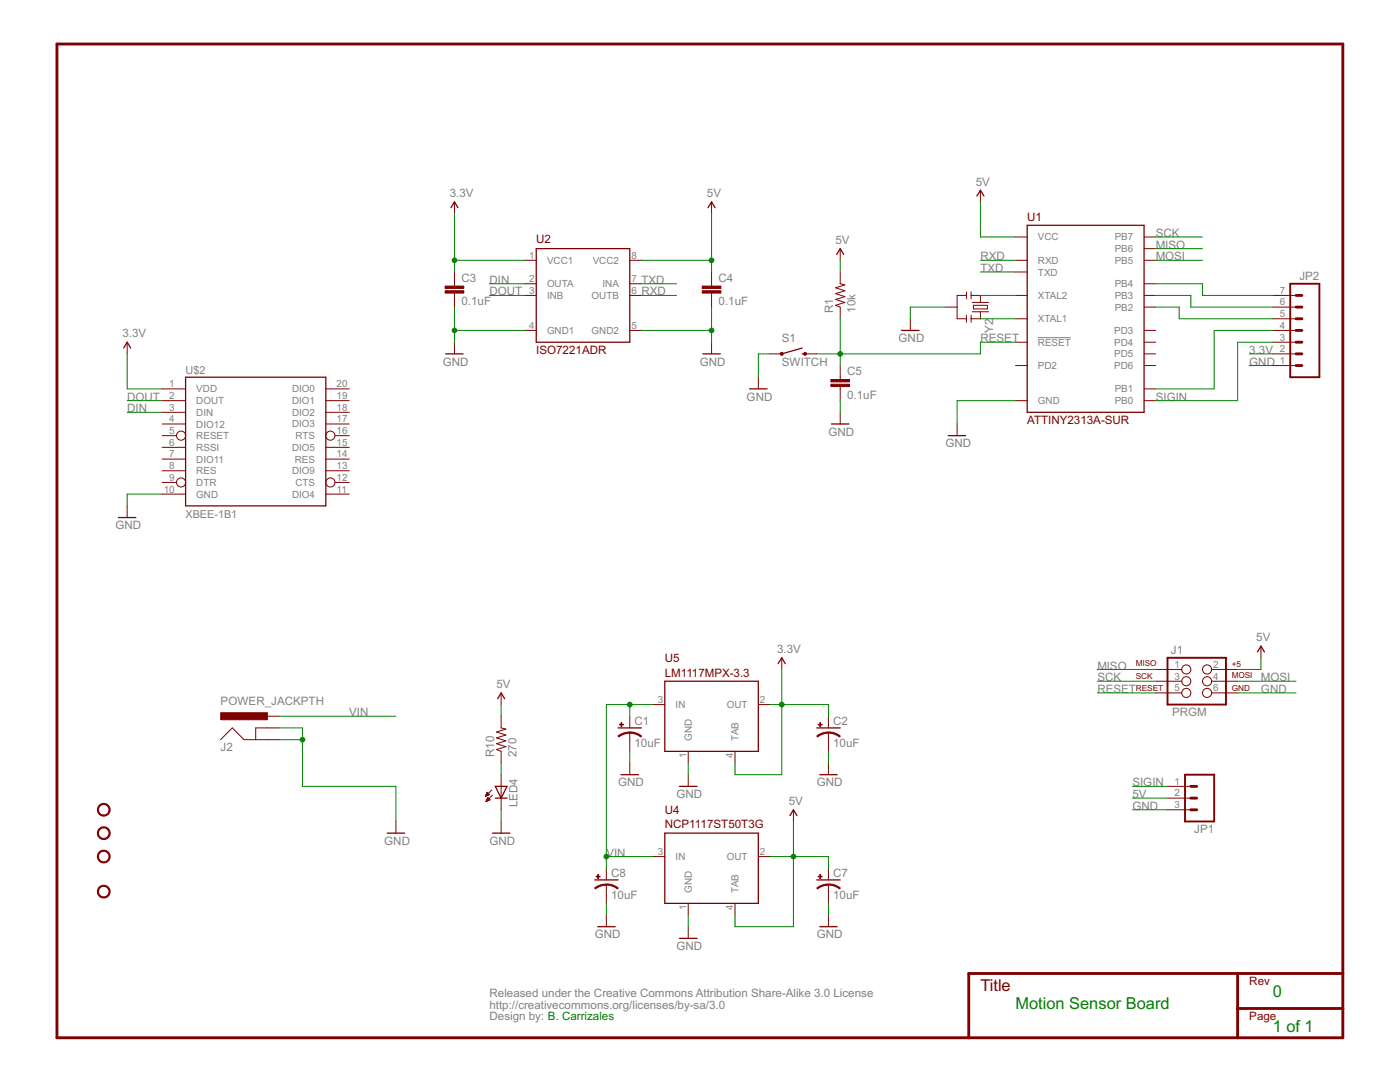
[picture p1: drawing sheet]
<svg xmlns="http://www.w3.org/2000/svg" width="279mm" height="216mm" viewBox="0 0 279 216" stroke-linecap="round" stroke-linejoin="round" font-family="sans-serif">
<path d="M207.1 67.4h6.6" fill="none" stroke="#808080" stroke-width=".2"/>
<g fill="none" stroke="#800000" stroke-width=".57">
<path d="M11.4 8.8h256.6v198.3h-256.6zM258.7 58.9h1.1M258.7 68.3h1.1M258.7 70.6h1.1M258.7 72.9h1.1M258.7 63.6h1.1M258.7 65.9h1.1M258.7 61.3h1.1M237.7 159.3h1.1M237.7 156.9h1.1M237.7 161.6h1.1M247 194.2v12.9"/>
<path d="M268 194.2h-74.7v12.9M247 201.2h21"/>
</g>
<g fill="none" stroke="#800000" stroke-width=".25">
<path d="M195 39.1l.7-1.1 .7 1.1M90 41.4l.7-1.1 .7 1.1M107 49.6h18.7v18.7h-18.7zM141.3 41.4l.7-1.1 .7 1.1M167 50.8l.7-1.2 .7 1.2M205 45h23.3v37.3h-23.3zM24.7 69.4l.7-1.1 .7 1.1M37 75.3h28v25.6h-28zM88.9 70.6h3.5M140.3 70.6h3.5M149.6 77.6h3.5M160.1 70.6h.6"/>
<path d="M160.1 69.4l-4.1 1.2M179.9 65.9h3.5M165.9 84.6h3.5M189.3 86.9h3.4M23.6 103.3h3.5M99.3 139.4l.7-1.1 .7 1.1M132.7 135.9h18.6v14h-18.6zM155.3 132.4l.7-1.1 .7 1.1M251 130.1l.7-1.2 .6 1.2M98.8 156.9h2.4l-1.2 2.4zM98.8 159.3h2.4M123.4 145.2h4.6"/>
<path d="M123.9 154.6h3.5M135.6 156.9h3.5M163 145.2h4.7M163.6 154.6h3.5M77.3 166.2h3.5M98.3 166.2h3.5M118.7 175.6h4.7M132.7 166.2h18.6v14.1h-18.6zM157.6 162.8l.7-1.2 .7 1.2M163 175.6h4.7M119.3 184.9h3.5M135.6 187.2h3.5"/>
<path d="M163.6 184.9h3.5"/>
</g>
<g fill="none" stroke="#800000" stroke-width=".2">
<path d="M195.7 38v2.3M90.7 40.3v2.3M90.7 54.3v2.8M90.7 58.5v2.8M104.7 51.9h2.3M104.7 58.9h2.3M104.7 56.6h2.3M125.7 51.9h2.3M125.7 58.9h2.3M125.7 56.6h2.3M142 40.3v2.3M142 54.3v2.8"/>
<path d="M142 58.5v2.8M167.7 54.3v2.3l.9 .3-1.8 .5 1.8 .6-1.8 .6 1.8 .6-1.8 .6 1.8 .5-1.8 .6 .9 .4v2.3M167.7 49.6v2.3M192.9 58.9h-1.9v4.7h1.9M192.9 58.3v1.3M193.8 58.9h1.9v1.4M193.8 58.3v1.3M202.7 51.9h2.3M202.7 54.3h2.3M202.7 58.9h2.3M202.7 47.3h2.3M228.3 51.9h2.4"/>
<path d="M228.3 58.9h2.4M228.3 47.3h2.4M228.3 49.6h2.4M228.3 56.6h2.4M254 58.9h4.7M25.4 68.3v2.3M32.4 79.9h4.6M32.4 77.6h4.6M65 79.9h4.7M65 77.6h4.7M90.7 68.3v2.3M104.7 65.9h2.3"/>
<path d="M125.7 65.9h2.3M142 68.3v2.3M151.3 75.3v2.3M153.7 70.6h2.3M160.7 70.6h2.3M167.7 72.9v2.8M167.7 77.1v2.8M181.7 63.6v2.3M188.7 61.3h2.3M192.9 62.9v1.4M193.8 62.9v1.4M194 62.2h3.3"/>
<path d="M194 60.3h3.3M194.3 60.9h2.8v.7h-2.8zM195.7 62.2v1.4h-1.9M202.7 68.3h2.3M202.7 63.6h2.3M202.7 72.9h2.3M202.7 79.9h2.3M228.3 68.3h2.4M228.3 72.9h2.4M228.3 65.9h2.4M228.3 70.6h2.4M228.3 79.9h2.4"/>
<path d="M228.3 61.3h2.4M228.3 77.6h2.4M254 68.3h4.7M254 63.6h4.7M254 72.9h4.7M254 65.9h4.7M254 70.6h4.7M254 61.3h4.7M32.4 82.3h4.6M32.4 84.6h4.6M32.4 86.9h2.8M32.4 89.3h4.6"/>
<path d="M32.4 91.6h4.6M32.4 93.9h4.6M32.4 96.3h2.8M32.4 98.6h4.6M65 82.3h4.7M65 84.6h4.7M65 89.3h4.7M65 91.6h4.7M65 93.9h4.7M65 98.6h4.7M66.8 86.9h2.9M66.8 96.3h2.9"/>
<path d="M167.7 82.3v2.3M191 84.6v2.3M25.4 100.9v2.4M100 138.3v2.3M156 131.3v2.3M230.7 133.6h5.1M230.7 135.9h5.1M230.7 138.3h5.1M241.8 133.6h5.2M241.8 135.9h5.2M241.8 138.3h5.2M251.7 128.9v2.4"/>
<path d="M44 147.6l2.4-2.4 2.3 2.4h7M53.4 142.9h2.3M55.7 145.2h-4.7v2.4M96.9 158.9h.1M96.9 158.8h.3M97 158.7h.4M97 158.6h.6M97 159.9h.2M97.1 158.5h.5M97.1 159.8h.3M97.1 158.3h.4M97.1 159.6h.6"/>
<path d="M97.2 158.2h.2M97.2 159.5h.5M97.2 158.1h.1M97.2 158.1l.5 .5-.8 .3zM97.2 159.4h.4M97.3 159.3h.2M97.3 159.2h.1M97.3 159.1l.5 .5-.8 .4zM98.1 157.6l-1.2 1.3M98.3 158.7l-1.3 1.3M100 142.9v2.3l1 .3-1.9 .6 1.9 .6-1.9 .5 1.9 .6-1.9 .6 1.9 .6-1.9 .6 .9 .3v2.4M100 154.6v7"/>
<path d="M125.7 142.9v2.3M125.7 146.2v3.7M125.7 152.3v2.3M130.3 140.6h2.4M137.4 149.9v2.4M137.4 154.6v2.3M146.7 149.9v2.4M151.3 140.6h2.4M165.3 142.9v2.3M165.3 146.2v3.7M165.3 152.3v2.3M233 156.9h4.7"/>
<path d="M233 159.3h4.7M79 163.9v2.3M100 163.9v2.3M121 173.2v2.4M121 176.5v3.8M130.3 170.9h2.4M151.3 170.9h2.4M158.3 161.6v2.3M165.3 173.2v2.4M165.3 176.5v3.8M233 161.6h4.7M121 182.6v2.3"/>
<path d="M137.4 180.3v2.3M137.4 184.9v2.3M146.7 180.3v2.3M165.3 182.6v2.3"/>
<circle cx="36.1" cy="86.9" r=".91"/>
<circle cx="36.1" cy="96.3" r=".91"/>
<circle cx="65.9" cy="86.9" r=".91"/>
<circle cx="65.9" cy="96.3" r=".91"/>
<circle cx="236.7" cy="135.9" r=".91"/>
<circle cx="236.7" cy="138.3" r=".91"/>
<circle cx="236.7" cy="133.6" r=".91"/>
<circle cx="240.9" cy="135.9" r=".91"/>
<circle cx="240.9" cy="138.3" r=".91"/>
<circle cx="240.9" cy="133.6" r=".91"/>
</g>
<g fill="#800000" stroke="#800000" stroke-width=".2">
<path d="M155.8 70.4l.2-.1 .2 .1v.4h-.4z" fill-rule="evenodd"/>
<path d="M121 176.4l1.3 .2 1.1 .6-.2 .2-.8-.5-1.4-.3z" fill-rule="evenodd"/>
<path d="M118.7 177.2l1.1-.6 1.2-.2v.2l-.9 .1-1.3 .7z" fill-rule="evenodd"/>
<path d="M165.3 176.4l1.3 .2 1.1 .6-.1 .2-.9-.5-1.4-.3z" fill-rule="evenodd"/>
<path d="M163 177.2l1.1-.6 1.2-.2v.2l-.9 .1-1.2 .7z" fill-rule="evenodd"/>
<path d="M125.7 146l1.2 .3 1.1 .6-.1 .1-1.3-.6-.9-.1z" fill-rule="evenodd"/>
<path d="M123.3 146.9l1.1-.6 1.3-.2v.2l-1.4 .3-.8 .4z" fill-rule="evenodd"/>
<path d="M165.3 146l1.3 .3 1.1 .6-.1 .1-1.3-.6-1-.1z" fill-rule="evenodd"/>
<path d="M163 146.9l1.1-.6 1.2-.2v.2l-1.3 .3-.8 .4z" fill-rule="evenodd"/>
<path d="M19.8 160.7a1.28 1.28 0 0 1 2 .2 1.28 1.28 0 0 1-.7 1.9 1.28 1.28 0 0 1-1.7-1.2h.3a1.05 1.05 0 0 1 1.5-.9 1.05 1.05 0 0 1 .1 1.8 1.05 1.05 0 0 1-1.6-.6v-.3h-.3z" fill-rule="evenodd"/>
<path d="M19.8 165.3a1.28 1.28 0 0 1 2 .3 1.28 1.28 0 0 1-.7 1.9 1.28 1.28 0 0 1-1.7-1.3h.3a1.05 1.05 0 0 1 1.5-.8 1.05 1.05 0 0 1 .1 1.7 1.05 1.05 0 0 1-1.6-.6v-.3h-.3z" fill-rule="evenodd"/>
<path d="M19.8 170a1.28 1.28 0 0 1 2 .2 1.28 1.28 0 0 1-.7 1.9 1.28 1.28 0 0 1-1.7-1.2h.3a1.05 1.05 0 0 1 1.5-.9 1.05 1.05 0 0 1 .1 1.8 1.05 1.05 0 0 1-1.6-.6v-.3h-.3z" fill-rule="evenodd"/>
<path d="M19.8 177a1.28 1.28 0 0 1 2 .2 1.28 1.28 0 0 1-.7 1.9 1.28 1.28 0 0 1-1.7-1.2h.3a1.05 1.05 0 0 1 1.5-.9 1.05 1.05 0 0 1 .1 1.8 1.05 1.05 0 0 1-1.6-.6v-.3h-.3z" fill-rule="evenodd"/>
<circle cx="160.7" cy="70.6" r=".3"/>
</g>
<path d="M257.5 56.6h5.8v18.7h-5.8zM233 131.3h11.7v9.3h-11.7zM236.5 154.6h5.8v9.3h-5.8z" fill="none" stroke="#800000" stroke-width=".38"/>
<g fill="#800000" stroke="#800000" stroke-width=".2">
<path d="M44 142.2h9.4v1.4h-9.4z"/>
<path d="M119 174.8h.8v.2h-.8z"/>
<path d="M119.3 174.5h.1v.8h-.1z"/>
<path d="M163.3 174.8h.8v.2h-.8z"/>
<path d="M163.6 174.5h.1v.8h-.1z"/>
<path d="M123.6 144.5h.8v.2h-.8z"/>
<path d="M124 144.2h.1v.8h-.1z"/>
<path d="M163.3 144.5h.8v.2h-.8z"/>
<path d="M163.6 144.2h.1v.8h-.1z"/>
<path d="M88.8 58h3.8v.5h-3.8z"/>
<path d="M88.8 57.1h3.8v.5h-3.8z"/>
<path d="M140.1 58h3.8v.5h-3.8z"/>
<path d="M140.1 57.1h3.8v.5h-3.8z"/>
<path d="M165.8 76.7h3.7v.4h-3.7z"/>
<path d="M165.8 75.7h3.7v.5h-3.7z"/>
</g>
<g fill="none" stroke="#008000" stroke-width=".2">
<path d="M90.7 42.6v11.7M90.7 51.9h14M97.7 58.9h7M97.7 56.6h7M128 58.9h7M128 51.9h14M128 56.6h7M142 42.6v11.7M167.7 51.9v2.4M195.7 58.9h7M195.7 40.3v7h7M195.7 51.9h7"/>
<path d="M195.7 54.3h7M230.7 58.9h7v2.4h16.3M230.7 56.6h9.3v2.3h14M230.7 47.3h9.3M230.7 51.9h9.3M230.7 49.6h9.3M25.4 70.6v7h7M25.4 79.9h7M90.7 61.3v7M90.7 65.9h14M128 65.9h14M142 61.3v7"/>
<path d="M153.7 70.6h-2.4v4.7M167.7 63.6v9.3M167.7 79.9v2.4M188.7 61.3h-7v2.3M195.7 63.6h7M202.7 68.3h-7v2.3h-32.7M202.7 79.9h-11.7v4.7M230.7 61.3h4.6v2.3h18.7M249.3 70.6h4.7M249.3 72.9h4.7M254 65.9h-11.7v11.7h-11.6M254 68.3h-7v11.6h-16.3"/>
<path d="M25.4 82.3h7M32.4 98.6h-7v2.3M156 133.6v21h-9.3v-2.3M219 138.3h11.7M219 133.6h11.7M219 135.9h11.7M247 138.3h11.7M247 135.9h11.7M251.7 131.3v2.3h-4.7M55.7 145.2h4.7v11.7h18.6v7M55.7 147.6h4.7M55.7 142.9h23.3"/>
<path d="M100 140.6v2.3M100 152.3v2.3M125.7 140.6v2.3M125.7 149.9v2.4M130.3 140.6h-9.3v32.6M137.4 152.3v2.3M153.7 140.6h11.6v2.3M165.3 149.9v2.4M226 156.9h7M226 159.3h7M100 161.6v2.3M121 170.9h9.3"/>
<path d="M153.7 170.9h11.6v2.3M158.3 163.9v21h-11.6v-2.3M226 161.6h7M121 180.3v2.3M137.4 182.6v2.3M165.3 180.3v2.3"/>
</g>
<g fill="#008000" stroke="#008000" stroke-width=".2">
<circle cx="60.4" cy="147.6" r=".47"/>
<circle cx="90.7" cy="65.9" r=".47"/>
<circle cx="142" cy="65.9" r=".47"/>
<circle cx="158.3" cy="170.9" r=".47"/>
<circle cx="142" cy="51.9" r=".47"/>
<circle cx="167.7" cy="70.6" r=".47"/>
<circle cx="121" cy="170.9" r=".47"/>
<circle cx="125.7" cy="140.6" r=".47"/>
<circle cx="156" cy="140.6" r=".47"/>
<circle cx="90.7" cy="51.9" r=".47"/>
</g>
<text font-size="3.7" fill="#800000" x="195.7" y="197.7">Title</text>
<g font-size="3.7" fill="#008000">
<text x="202.7" y="201.2">Motion Sensor Board</text>
<text x="254" y="198.9">0</text>
<text x="254" y="205.9">1 of 1</text>
</g>
<g font-size="2.6" fill="#808080">
<text x="89.8" y="39.3">3.3V</text>
<text x="141.1" y="39.3">5V</text>
<text x="194.7" y="37">5V</text>
<text x="230.7" y="47.3">SCK</text>
<text x="166.7" y="48.7">5V</text>
<text x="195.7" y="51.9">RXD</text>
<text x="230.7" y="49.6">MISO</text>
<text x="230.7" y="51.9">MOSI</text>
<text x="92.1" y="56.3">C3</text>
<text x="97.7" y="56.6">DIN</text>
<text x="97.7" y="58.9">DOUT</text>
<text x="128" y="56.6">TXD</text>
<text x="128" y="58.9">RXD</text>
<text x="143.4" y="56.3">C4</text>
<text x="195.7" y="54.3">TXD</text>
<text x="259.3" y="55.9">JP2</text>
<text x="92.1" y="60.9">0.1uF</text>
<text x="143.4" y="60.9">0.1uF</text>
<text x="166.3" y="62.4" transform="rotate(-90 166.3 62.4)">R1</text>
<text x="170.7" y="62.4" transform="rotate(-90 170.7 62.4)">10k</text>
<text x="24.4" y="67.3">3.3V</text>
<text x="156" y="68.3">S1</text>
<text x="179.3" y="68.3">GND</text>
<text x="195.7" y="68.3">RESET</text>
<text x="198.2" y="66.4" transform="rotate(-90 198.2 66.4)">Y2</text>
<text x="249.3" y="70.6">3.3V</text>
<text x="88.4" y="72.9">GND</text>
<text x="139.7" y="72.9">GND</text>
<text x="156" y="72.9">SWITCH</text>
<text x="169.1" y="74.9">C5</text>
<text x="249.3" y="72.9">GND</text>
<text x="25.4" y="82.3">DIN</text>
<text x="25.4" y="79.9">DOUT</text>
<text x="149" y="79.9">GND</text>
<text x="169.1" y="79.6">0.1uF</text>
<text x="230.7" y="79.9">SIGIN</text>
<text x="165.3" y="86.9">GND</text>
<text x="188.7" y="89.3">GND</text>
<text x="23" y="105.6">GND</text>
<text x="155.1" y="130.3">3.3V</text>
<text x="233.7" y="130.6">J1</text>
<text x="250.7" y="128">5V</text>
<text x="99.1" y="137.3">5V</text>
<text x="219" y="135.9">SCK</text>
<text x="219" y="133.6">MISO</text>
<text x="251.7" y="135.9">MOSI</text>
<text x="44" y="140.6">POWER_JACKPTH</text>
<text x="69.7" y="142.9">VIN</text>
<text x="219" y="138.3">RESET</text>
<text x="233.9" y="142.9">PRGM</text>
<text x="251.7" y="138.3">GND</text>
<text x="44" y="149.9">J2</text>
<text x="126.6" y="149.1">10uF</text>
<text x="126.6" y="144.7">C1</text>
<text x="166.3" y="149.1">10uF</text>
<text x="166.3" y="144.7">C2</text>
<text x="98.6" y="151.1" transform="rotate(-90 98.6 151.1)">R10</text>
<text x="103.1" y="151.1" transform="rotate(-90 103.1 151.1)">270</text>
<text x="103.3" y="161.1" transform="rotate(-90 103.3 161.1)">LED4</text>
<text x="123.4" y="156.9">GND</text>
<text x="135" y="159.3">GND</text>
<text x="157.4" y="160.7">5V</text>
<text x="163" y="156.9">GND</text>
<text x="226" y="161.6">GND</text>
<text x="226" y="159.3">5V</text>
<text x="226" y="156.9">SIGIN</text>
<text x="238.3" y="166.2">JP1</text>
<text x="76.7" y="168.6">GND</text>
<text x="97.7" y="168.6">GND</text>
<text x="121" y="170.9">VIN</text>
<text x="122" y="179.4">10uF</text>
<text x="122" y="175">C8</text>
<text x="166.3" y="179.4">10uF</text>
<text x="166.3" y="175">C7</text>
<text x="118.7" y="187.2">GND</text>
<text x="135" y="189.6">GND</text>
<text x="163" y="187.2">GND</text>
<text x="97.7" y="198.9">Released under the Creative Commons Attribution Share-Alike 3.0 License</text>
<text x="97.7" y="201.2">http://creativecommons.org/licenses/by-sa/3.0</text>
<text x="97.7" y="203.6">Design by: B. Carrizales</text>
</g>
<g font-size="2.6" fill="#800000">
<text x="205" y="44">U1</text>
<text x="107" y="48.4">U2</text>
<text x="107" y="70.6">ISO7221ADR</text>
<text x="205" y="84.6">ATTINY2313A-SUR</text>
<text x="132.7" y="132.2">U5</text>
<text x="132.7" y="135">LM1117MPX-3.3</text>
<text x="132.7" y="162.5">U4</text>
<text x="132.7" y="165.3">NCP1117ST50T3G</text>
<text x="249.3" y="196.6">Rev</text>
<text x="249.3" y="203.6">Page</text>
</g>
<g font-size="2.4" fill="#808080">
<text x="37" y="74.6">U$2</text>
<text x="37" y="103.3">XBEE-1B1</text>
</g>
<g font-size="2.2" fill="#808080">
<text x="207.1" y="48">VCC</text>
<text x="222.5" y="48">PB7</text>
<text x="105.6" y="51.6">1</text>
<text x="109.2" y="52.6">VCC1</text>
<text x="118.3" y="52.6">VCC2</text>
<text x="126" y="51.6">8</text>
<text x="207.1" y="52.6">RXD</text>
<text x="222.5" y="50.3">PB6</text>
<text x="222.5" y="52.6">PB5</text>
<text x="105.6" y="56.3">2</text>
<text x="105.6" y="58.6">3</text>
<text x="109.2" y="57.3">OUTA</text>
<text x="109.2" y="59.6">INB</text>
<text x="118.1" y="59.6">OUTB</text>
<text x="120.3" y="57.3">INA</text>
<text x="126" y="56.3">7</text>
<text x="126" y="58.6">6</text>
<text x="207.1" y="55">TXD</text>
<text x="207.1" y="59.6">XTAL2</text>
<text x="222.5" y="57.3">PB4</text>
<text x="222.5" y="59.6">PB3</text>
<text x="255.4" y="58.6">7</text>
<text x="105.6" y="65.6">4</text>
<text x="126" y="65.6">5</text>
<text x="207.1" y="64.3">XTAL1</text>
<text x="222.5" y="62">PB2</text>
<text x="255.4" y="65.6">4</text>
<text x="255.4" y="63.3">5</text>
<text x="255.4" y="61">6</text>
<text x="109.2" y="66.6">GND1</text>
<text x="118.1" y="66.6">GND2</text>
<text x="207.1" y="69">RESET</text>
<text x="222.4" y="66.6">PD3</text>
<text x="222.4" y="69">PD4</text>
<text x="222.4" y="71.3">PD5</text>
<text x="255.4" y="70.3">2</text>
<text x="255.4" y="67.9">3</text>
<text x="33.8" y="77.3">1</text>
<text x="67.2" y="77.3">20</text>
<text x="207.1" y="73.6">PD2</text>
<text x="222.4" y="73.6">PD6</text>
<text x="255.4" y="72.6">1</text>
<text x="33.8" y="79.6">2</text>
<text x="33.8" y="81.9">3</text>
<text x="39.2" y="78.3">VDD</text>
<text x="39.2" y="80.6">DOUT</text>
<text x="39.2" y="83">DIN</text>
<text x="58.3" y="83">DIO2</text>
<text x="58.3" y="80.6">DIO1</text>
<text x="58.3" y="78.3">DIO0</text>
<text x="67.2" y="81.9">18</text>
<text x="67.2" y="79.6">19</text>
<text x="207.1" y="80.6">GND</text>
<text x="222.5" y="80.6">PB0</text>
<text x="222.5" y="78.3">PB1</text>
<text x="33.8" y="84.3">4</text>
<text x="33.8" y="86.6">5</text>
<text x="33.8" y="88.9">6</text>
<text x="39.2" y="85.3">DIO12</text>
<text x="39.2" y="87.6">RESET</text>
<text x="39.2" y="90">RSSI</text>
<text x="58.3" y="90">DIO5</text>
<text x="58.3" y="85.3">DIO3</text>
<text x="59" y="87.6">RTS</text>
<text x="67.2" y="88.9">15</text>
<text x="67.2" y="86.6">16</text>
<text x="67.2" y="84.3">17</text>
<text x="33.8" y="91.3">7</text>
<text x="33.8" y="93.6">8</text>
<text x="33.8" y="95.9">9</text>
<text x="39.2" y="92.3">DIO11</text>
<text x="39.2" y="94.6">RES</text>
<text x="58.3" y="94.6">DIO9</text>
<text x="58.8" y="92.3">RES</text>
<text x="67.2" y="95.9">12</text>
<text x="67.2" y="93.6">13</text>
<text x="67.2" y="91.3">14</text>
<text x="32.7" y="98.3">10</text>
<text x="39.2" y="97">DTR</text>
<text x="39.2" y="99.3">GND</text>
<text x="58.3" y="99.3">DIO4</text>
<text x="58.9" y="97">CTS</text>
<text x="67.2" y="98.3">11</text>
<text x="234.4" y="133.3">1</text>
<text x="234.4" y="135.6">3</text>
<text x="234.4" y="137.9">5</text>
<text x="242.1" y="133.3">2</text>
<text x="242.1" y="135.6">4</text>
<text x="242.1" y="137.9">6</text>
<text x="131.3" y="140.3">3</text>
<text x="134.8" y="141.3">IN</text>
<text x="145" y="141.3">OUT</text>
<text x="151.7" y="140.3">2</text>
<text x="138" y="147.8" transform="rotate(-90 138 147.8)">GND</text>
<text x="147.4" y="147.8" transform="rotate(-90 147.4 147.8)">TAB</text>
<text x="137" y="151.3" transform="rotate(-90 137 151.3)">1</text>
<text x="146.4" y="151.3" transform="rotate(-90 146.4 151.3)">4</text>
<text x="234.4" y="156.6">1</text>
<text x="234.4" y="158.9">2</text>
<text x="234.4" y="161.3">3</text>
<text x="131.3" y="170.6">3</text>
<text x="134.8" y="171.6">IN</text>
<text x="145" y="171.6">OUT</text>
<text x="151.7" y="170.6">2</text>
<text x="138" y="178.1" transform="rotate(-90 138 178.1)">GND</text>
<text x="147.4" y="178.1" transform="rotate(-90 147.4 178.1)">TAB</text>
<text x="137" y="181.7" transform="rotate(-90 137 181.7)">1</text>
<text x="146.4" y="181.7" transform="rotate(-90 146.4 181.7)">4</text>
</g>
<g font-size="1.8" fill="#800000">
<text x="226.7" y="137.8">RESET</text>
<text x="226.7" y="135.5">SCK</text>
<text x="226.7" y="132.9">MISO</text>
<text x="245.8" y="135.3">MOSI</text>
<text x="245.8" y="133.1">+5</text>
<text x="245.8" y="137.8">GND</text>
</g>
</svg>
